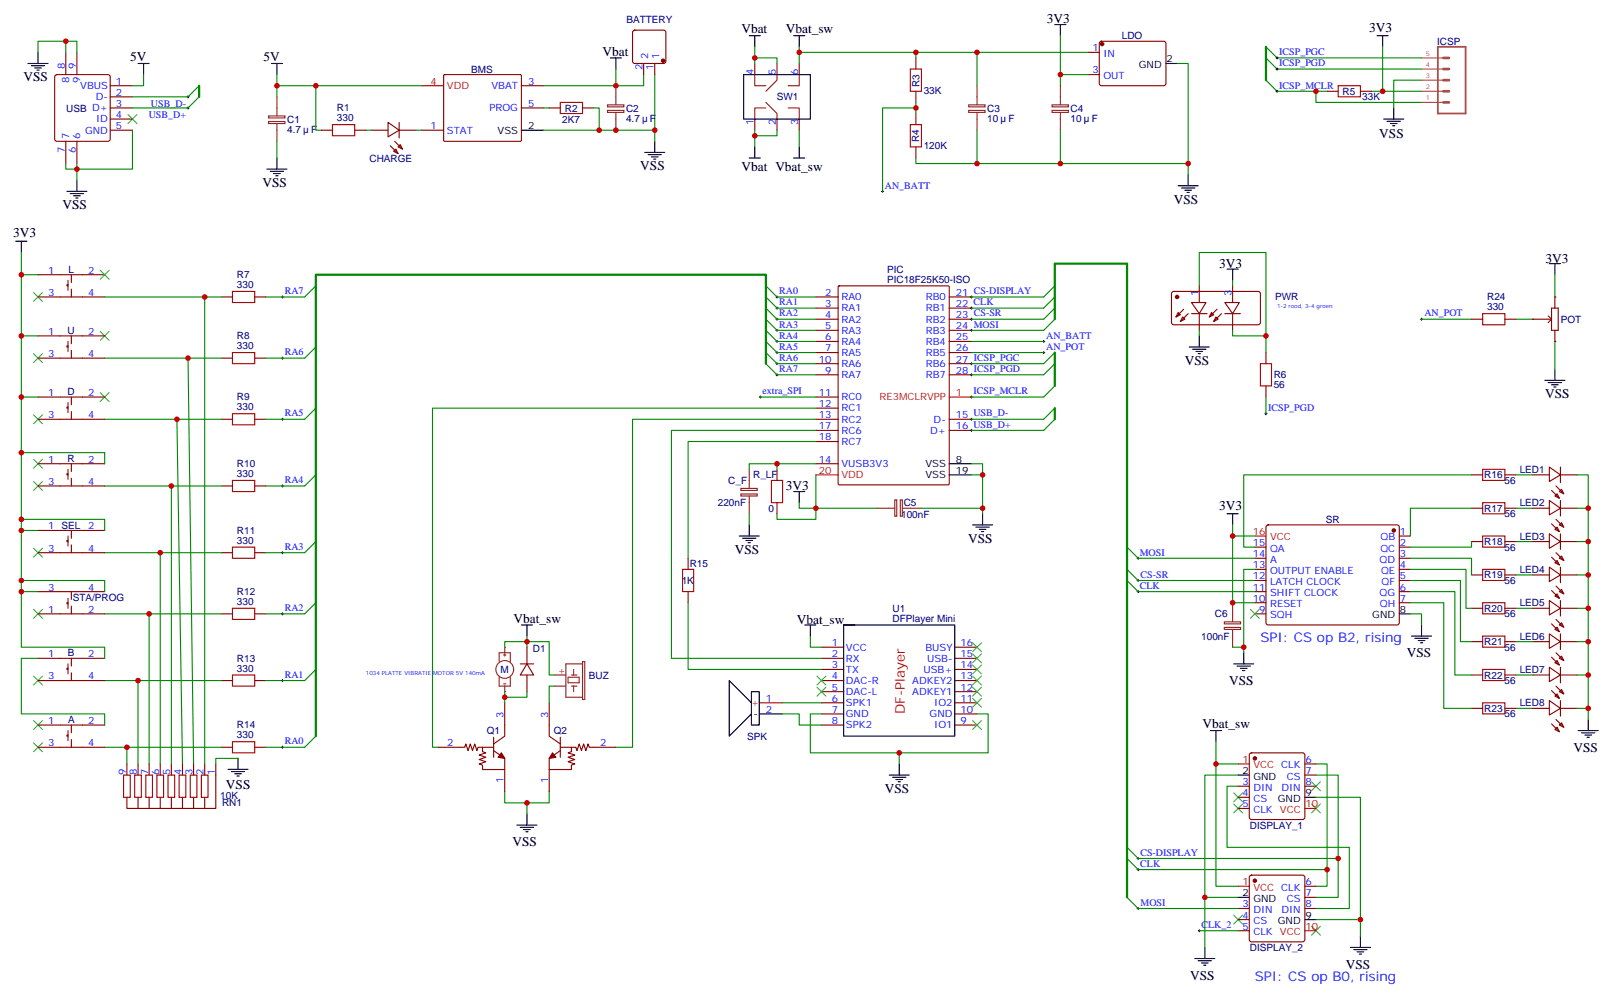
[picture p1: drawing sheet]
<svg xmlns="http://www.w3.org/2000/svg" width="511mm" height="316mm" viewBox="0 0 511 316" stroke-linecap="round" stroke-linejoin="round" font-family="sans-serif">
<path d="M290.8 18.4v3.5M239.6 20.1v3.6M239.6 37.8v3.5M246.7 20.1v3.6M246.7 37.8v3.5M253.7 20.1v3.6M253.7 37.8v3.5M290.8 29v3.5M290.8 36v3.5M290.8 46.6v3.5" fill="none" stroke="#870000" stroke-width=".35"/>
<path d="M239.6 23.7v3.5h3.5M243.1 32.5l3.6 3.5v1.8M243.1 34.3h-3.5v3.5M246.7 23.7v1.7l-3.6 3.6M250.2 34.3h3.5v3.5M253.7 23.7v3.5h-3.5" fill="none" stroke="#930" stroke-width=".35"/>
<g fill="none" stroke="#000" stroke-width=".35">
<path d="M334.9 7.8h3.5M336.6 7.8v3.5M437.2 11.3h3.5M438.9 11.3v3.6M236.1 23.7h21.1v14.1h-21.1zM439.3 37.8h6.3M440.3 38.5h4.3M441.4 39.2h2.1M442.1 39.9h.7M442.5 34.3v3.5M374 58.9h6.4M375.1 59.7h4.2"/>
<path d="M377.2 55.4v3.5M5 76.5h3.5M6.8 76.5v3.6M376.1 60.4h2.1M376.8 61.1h.7M252 156h3.5M253.7 156v3.5M384.2 231.8h3.6M386 231.8v3.5M72.4 244.1h6.3M73.4 244.8h4.3M74.5 245.5h2.1"/>
<path d="M75.2 246.2h.7M75.6 240.6v3.5M167.3 258.3v3.5M164.1 261.8h6.4M165.2 262.5h4.2M166.2 263.2h2.1M166.9 263.9h.7M379.3 304.1h6.4M380.4 304.8h4.2M381.4 305.5h2.1M382.1 306.2h.7M382.5 300.6v3.5"/>
</g>
<path d="M289 21.9h3.5v7.1h-3.5zM289 39.5h3.5v7.1h-3.5z" fill="none" stroke="#a10000" stroke-width=".35"/>
<g fill="none" stroke="#008700" stroke-width=".35">
<path d="M345.4 16.6h-35.2v10.6M290.8 32.5v3.5M310.2 41.3v10.6h-19.4v-1.8M336.6 41.3v10.6h-26.4M33.2 113.6h26.5l1.8 128.8M33.2 133h23l1.7 109.4M33.2 154.2h21.2v88.2M33.2 175.4h17.7v67M33.2 194.8h14.1v47.6M33.2 215.9h10.6v26.5M33.2 237.1h7.1v5.3M75.6 240.6h-7.1v1.8"/>
<path d="M160.2 251.2v3.5h14.1v-3.5M167.3 254.7v3.6"/>
</g>
<g fill="none" stroke="#8c2424" stroke-width=".35">
<path d="M284.1 158.6h.6v5.2h-.6zM285.8 158.6h.7v5.2h-.7zM278.4 161.3h5.7M286.5 161.3h6M158.5 209.9v-2.8h3.5v2.8M158.5 214.9v2.8h3.5v-2.8M159.9 207.8h.7M159.9 217h.7M160.2 205.4v1.7M160.2 207.5v.7M160.2 217.7v1.8"/>
<circle cx="160.2" cy="212.4" r="2.82"/>
</g>
<g fill="#8c2424">
<circle cx="160.2" cy="205.4" r=".18"/>
<circle cx="160.2" cy="219.5" r=".18"/>
</g>
<g fill="none" stroke="#000" stroke-width=".35">
<path d="M12.1 16.6v3.5M193.7 18.4h3.6M195.5 18.4v3.5M237.8 11.3h3.6M239.6 11.3v3.6M252 11.3h3.5M253.7 11.3v3.6M8.9 20.1h6.3M9.9 20.8h4.3M11 21.6h2.1M11.7 22.3h.7M43.8 20.1h3.5"/>
<path d="M45.6 20.1v3.6M86.1 20.1h3.6M87.9 20.1v3.6M370.1 20.1h3.6M24.4 57.2v3.5M84.7 53.7h6.4M85.8 54.4h4.2M86.9 55.1h2.1M87.6 55.8h.7M87.9 50.1v3.6M165.5 41.3h7.1M204.7 48.4h6.3"/>
<path d="M205.7 49.1h4.3M206.8 49.8h2.1M207.5 50.5h.7M207.9 44.8v3.6M237.8 50.1h3.6M239.6 46.6v3.5M252 50.1h3.5M253.7 46.6v3.5M21.2 60.7h6.4M22.3 61.4h4.2M23.4 62.1h2.1M24.1 62.8h.7"/>
<path d="M389.5 85.4h3.6M391.3 85.4v3.5M491.8 83.6h3.6M493.6 83.6v3.6M377.5 110.1h6.4M378.6 110.8h4.2M379.7 111.5h2.1M380.4 112.2h.7M380.7 106.6v3.5M493.6 117.2v3.5M490.4 120.7h6.4M491.5 121.4h4.2"/>
<path d="M492.5 122.1h2.2M493.3 122.8h.7M301.3 147.1h7.1M301.3 150.7h7.1M234.7 170.1h6.3M235.7 170.8h4.3M236.8 171.5h2.1M237.5 172.2h.7M237.8 166.5v3.6M308.8 166.5h6.3M309.8 167.3h4.2M310.9 168h2.1"/>
<path d="M311.6 168.7h.7M311.9 163v3.5M389.5 163h3.6M391.3 163v3.5M165.5 198.3h3.6M167.3 198.3v3.5M255.5 198.3h3.5M257.2 198.3v3.5M267.8 198.3h35.3v35.3h-35.3v-35.3h3.6M444.2 194.8h3.5M451.3 198.3v3.5M391.7 210.6h6.3"/>
<path d="M392.7 211.3h4.2M393.8 212.1h2.1M394.5 212.8h.7M394.8 207.1v3.5M448.1 201.8h6.3M449.2 202.5h4.2M450.2 203.2h2.1M450.9 203.9h.7M238.5 223l-7-7.1v17.7l7-7.1v-7h2.5v10.5h-2.5v-3.5M241.4 226.5h7M501 231.8h6.4M502.1 232.5h4.2"/>
<path d="M503.1 233.2h2.1M503.8 233.9h.7M504.2 228.3v3.5M282.3 245.9h6.3M283.4 246.6h4.2M284.4 247.3h2.1M285.1 248h.7M285.5 242.4v3.5M393.1 245.9h3.5M414.2 253h3.6M393.1 284.7h3.5M414.2 291.8h3.6"/>
<path d="M431.9 297.1v3.5M428.7 300.6h6.3M429.8 301.3h4.2M430.8 302h2.1M431.5 302.7h.7"/>
</g>
<g fill="none" stroke="#008700" stroke-width=".35">
<path d="M12.1 16.6v-3.5h12.3v3.5M20.9 13.1v3.5M239.6 14.9v3.5h7.1v1.7M239.6 18.4v1.7M253.7 14.9v1.7M290.8 16.6h-37.1v3.5M310.2 16.6h-19.4v1.8M336.6 11.3v15.9M401.9 18.4l3.5 3.5h45.9M401.9 14.9l3.5 3.5h45.9M438.9 14.9v14.1h12.4M45.6 23.7v3.5h-3.5"/>
<path d="M63.2 30.7l-3.5 3.6h-17.6M63.2 27.2l-3.5 3.5h-17.6M87.9 23.7v3.5M100.3 27.2v14.1h1.7M133.8 27.2h-45.9v3.5M172.6 34.3h1.7M188.5 34.3h1.7v7h-17.6M195.5 21.9v5.3M204.3 23.7v3.5h-31.7M207.9 23.7v21.1M290.8 34.3h-10.6v26.4M336.6 23.7h8.8"/>
<path d="M373.7 20.1h3.5v31.8M401.9 25.4l3.5 3.6M421.3 29h-3.5v3.5h33.5M435.4 29h3.5M451.3 25.4h-8.8v8.9M24.4 51.9v5.3M42.1 41.3v12.4h-21.2v-1.8M87.9 44.8v5.3M116.1 41.3h1.8M132 41.3h1.8M190.2 41.3h17.7M239.6 41.3v5.3"/>
<path d="M246.7 41.3v1.8h-7.1M253.7 41.3v5.3M336.6 51.9h40.6v3.5M6.8 87.2v19.4h5.3M6.8 80.1v7.1h5.3M33.2 94.2h31.8v148.2M65 94.2h5.3M100.3 90.7l-3.6 3.5h-12.3M243.1 90.7l3.6 3.5h12.3M243.1 94.2l3.6 3.6h12.3M243.1 97.8l3.6 3.5h12.3M334.9 90.7l-3.6 3.5h-22.9"/>
<path d="M334.9 94.2l-3.6 3.6h-22.9M334.9 97.8l-3.6 3.5h-22.9M380.7 90.7v-10.6h21.2v26.5h-10.6v-1.8M391.3 88.9v1.8M493.6 87.2v7M6.8 106.6v19.4h5.3M59.7 113.6h10.6M100.3 110.1l-3.6 3.5h-12.3M243.1 101.3l3.6 3.5h12.3M243.1 104.8l3.6 3.5h12.3M243.1 108.3l3.6 3.6h12.3M243.1 111.9l3.6 3.5h12.3"/>
<path d="M243.1 115.4l3.6 3.5h12.3M308.4 108.3h22.9M308.4 111.9h22.9M334.9 101.3l-3.6 3.5h-22.9M334.9 111.9l-3.6 3.5h-22.9M334.9 115.4l-3.6 3.5h-22.9M380.7 104.8v1.8M401.9 106.6v5.3M451.3 101.3h15.8M481.3 101.3h5.3M493.6 108.3v8.9M6.8 126v17.6h26.4v3.5"/>
<path d="M56.2 133h14.1M100.3 129.5l-3.6 3.5h-12.3M241.4 126h17.6M259 136.6h-45.9v72.3h47.7M259 129.5h-121.7v107.6h1.8M259 133h-58.2v104.1h-5.3M334.9 129.5l-3.6 3.5h-22.9M334.9 122.4l-3.6 3.6h-22.9M334.9 133l-3.6 3.6h-22.9M401.9 126v5.3M6.8 143.6v24.7h5.3M54.4 154.2h15.9"/>
<path d="M100.3 150.7l-3.6 3.5h-12.3M246.7 147.1h-8.9v1.8M253.7 159.5v1.8h5.3v3.5h-12.3v-1.8M259 150.7v10.6h19.4M259 140.1h-40.6v37M259 147.1h-12.3v1.8M308.4 150.7h3.5v12.3M308.4 147.1h3.5v3.6M467.1 150.7h-72.3v22.9h3.6M481.3 150.7h5.3M500.7 150.7h3.5v77.6M6.8 168.3v19.4h5.3"/>
<path d="M6.8 164.8h26.4v3.5M50.9 175.4h19.4M100.3 171.8l-3.6 3.6h-12.3M237.8 163v3.5M292.5 161.3h19.4M357.8 173.6l3.5 3.5h37.1M391.3 166.5v3.6h7.1M391.3 170.1v21.1h7.1M447.7 177.1h19.4v5.3M467.1 161.3h-19.4v8.8M467.1 171.8v1.8h-19.4M481.3 161.3h5.3"/>
<path d="M481.3 171.8h5.3M500.7 161.3h3.5M500.7 171.8h3.5M6.8 187.7v17.7h26.4v3.5M6.8 184.2h26.4v3.5M47.3 194.8h23M100.3 191.2l-3.6 3.6h-12.3M218.4 191.2v21.2h42.4M357.8 180.7l3.5 3.5h37.1M357.8 184.2l3.5 3.5h37.1M398.4 180.7h-3.6v26.4M447.7 194.8h3.6v3.5"/>
<path d="M447.7 180.7h17.7v12.3h1.7M447.7 184.2h15.9v19.4h3.5M447.7 187.7h14.2v26.5h5.2M447.7 191.2h10.6v33.6h8.8M481.3 182.4h5.3M481.3 193h5.3M500.7 182.4h3.5M500.7 193h3.5M12.1 208.9h-5.3v17.6h26.4v3.5M43.8 215.9h26.5M100.3 212.4l-3.6 3.5h-12.3M160.2 219.5v3.5"/>
<path d="M167.3 201.8v1.8h-7.1v1.8M167.3 205.4v-1.8h7v10.6h1.8M167.3 219.5v1.7h-7.1M176.1 217.7h-1.8v5.3M257.2 201.8v3.6h3.6M391.3 205.4h3.5M481.3 214.2h5.3M481.3 203.6h5.3M500.7 214.2h3.5M500.7 203.6h3.5M40.3 237.1h30M100.3 233.6l-3.6 3.5h-12.3"/>
<path d="M248.4 226.5h5.3v3.5h7.1M248.4 223h12.4M260.8 226.5h-3.6v12.4h56.5v-12.4h-3.5M285.5 238.9v3.5M386 235.3v45.9h7.1M481.3 224.8h5.3M500.7 224.8h3.5M386 242.4h7.1M393.1 245.9h-10.6v54.7M393.1 249.4h-3.6v19.5h38.8v19.4h-10.5M417.8 253h14.1v38.8M417.8 245.9h7v26.5"/>
<path d="M417.8 242.4h3.5v33.5M357.8 268.9l3.5 3.5h63.5v12.3h-7M357.8 272.4l3.5 3.5h60v5.3h-3.5M357.8 284.7l3.5 3.6h31.8M380.7 295.3h12.4M382.5 284.7h10.6M417.8 291.8h14.1v5.3"/>
</g>
<g fill="none" stroke="#8c2424" stroke-width=".35">
<path d="M85.3 36.8h5.2v.6h-5.2zM85.3 38.6h5.2v.6h-5.2zM87.9 30.7v6M87.9 39.2v5.6M192.9 33.3h5.1v.6h-5.1zM192.9 35h5.1v.7h-5.1zM195.5 27.2v6M195.5 35.7v5.6M307.5 33.3h5.2v.6h-5.2zM307.5 35h5.2v.7h-5.2zM310.2 27.2v6M310.2 35.7v5.6"/>
<path d="M334 33.3h5.2v.6h-5.2zM334 35h5.2v.7h-5.2zM336.6 27.2v6M336.6 35.7v5.6M235.2 155h5.2v.6h-5.2zM235.2 156.7h5.2v.7h-5.2zM237.8 148.9v6M237.8 157.4v5.6M388.7 197.3h5.1v.6h-5.1zM388.7 199.1h5.1v.6h-5.1zM391.3 191.2v6M391.3 199.7v5.7"/>
<path d="M176.1 214.2h3.5M176.1 217.7h3.5M180.3 214.9h3.6v1.7h-3.6zM181.4 214.2h1.8M181.4 217.7h1.8M182.1 212.4v1.8M182.1 217.7v1.8M184.9 210.6h-5.3v10.6h5.3M184.9 209.9h.7v12h-.7z"/>
</g>
<g fill="none" stroke="#870000" stroke-width=".35">
<path d="M20.9 16.6v7.1M24.4 16.6v7.1M201 9.8l.5-.2h9.2l.5 .2 .2 .5v9.1l-.2 .5-.5 .2h-9.2l-.5-.2-.2-.5v-9.1zM345.4 16.6h3.6M349.2 13.3l.5-.2h20l.4 .7v13l-.7 .4-20-.1-.4-.6v-12.7zM17.6 23.9l.5-.2h16.2l.5 .2 .2 .5v19.7l-.2 .5-.5 .2h-16.2l-.5-.2-.2-.5v-19.7zM35 27.2h7.1M35 34.3h7.1M35 37.8h7.1M35 30.7h7.1M123.2 38.8l3.5 2.5-3.5 2.1zM126.7 38.8v5"/>
<path d="M140.9 23.8l.3-.1h24.1l.2 .3v20.7l-.3 .1h-24.2l-.2-.3zM165.5 27.2h7.1M165.5 34.3h7.1M174.3 34.3h3.6M184.9 34.3h3.6M204.3 20.1v3.6M207.9 20.1v3.6M345.4 23.7h3.6M421.3 29h3.5M431.9 29h3.5M20.9 44.8v7.1M24.4 44.8v7.1"/>
<path d="M35 41.3h7.1M102 41.3h3.6M112.6 41.3h3.5M117.9 41.3h5.3M123.9 46.2l2.5 2.5M125 48l.7-.7 .7 1.4zM125.3 44.8l2.5 2.5M126.7 41.3h5.3M127.1 45.9l.7 1.4-1.4-.7zM133.8 41.3h7M12.1 94.2h21.1M12.1 87.2h21.1"/>
<path d="M21.6 90.3h-.4v.4h.4M21.6 88.9v3.2M22.6 87.2v2.4M22.6 91.8v2.4M70.3 94.2h3.5M80.9 94.2h3.5M259 94.2h7.1M259 97.8h7.1M266.1 90.9l.3-.2h34.6l.3 .2v62.6l-.1 .3h-34.8l-.3-.1zM301.3 94.2h7.1M301.3 97.8h7.1M372.1 92.7l.5-.2h27.1l.4 .7v9.4l-.7 .4h-27.1l-.4-.7v-9.1z"/>
<path d="M374 99.2l.7 .7-1.4 .7zM375.8 98.1l-2.5 2.5M377.2 99.5l-2.5 2.5M378.2 96h4.6l-2.1 3.5zM378.2 99.5h5M380.7 90.7v5.3M380.7 99.5v5.3M384.6 99.2l.7 .7-1.4 .7zM386.4 98.1l-2.5 2.5M387.8 99.5l-2.5 2.5M388.8 96h4.6l-2.1 3.5zM388.8 99.5h5"/>
<path d="M391.3 90.7v5.3M391.3 99.5v5.3M492.5 97.8h2.2v7h-2.2zM493.6 94.2v3.6M12.1 113.6h21.1M12.1 106.6h21.1M21.6 109.7h-.4v.4h.4M21.6 108.3v3.2M22.6 106.6v2.4M22.6 111.2v2.4M70.3 113.6h3.5M80.9 113.6h3.5"/>
<path d="M259 101.3h7.1M259 104.8h7.1M259 108.3h7.1M259 111.9h7.1M259 118.9h7.1M259 115.4h7.1M301.3 101.3h7.1M301.3 104.8h7.1M301.3 108.3h7.1M301.3 111.9h7.1M301.3 118.9h7.1M301.3 115.4h7.1"/>
<path d="M375.4 100.6l.7 .7-1.4 .7zM386 100.6l.7 .7-1.4 .7zM401.9 111.9v3.5M467.1 101.3h3.6M477.7 101.3h3.6M486.6 101.3h5.6M491.5 100.2l1 1.1-1 1M493.6 104.8v3.5M12.1 126h21.1M12.1 133h21.1M21.6 129.2h-.4v.3h.4M21.6 127.7v3.2"/>
<path d="M22.6 126v2.4M22.6 130.6v2.4M70.3 133h3.5M80.9 133h3.5M259 126h7.1M259 129.5h7.1M259 133h7.1M259 136.6h7.1M301.3 133h7.1M301.3 136.6h7.1M401.9 122.4v3.6M12.1 147.1h21.1"/>
<path d="M12.1 154.2h21.1M21.6 150.3h-.4v.4h.4M21.6 148.9v3.2M22.6 147.1v2.5M22.6 151.7v2.5M70.3 154.2h3.5M80.9 154.2h3.5M246.7 148.9v3.5M246.7 159.5v3.5M259 147.1h7.1M259 140.1h7.1M467.1 150.7h3.6"/>
<path d="M477.7 150.7h3.6M486.6 150.7h5.2M491.8 148.2l3.6 2.5-3.6 2.1zM491.8 158.8l3.6 2.5-3.6 2.1zM492.5 155.6l2.5 2.5M493.6 157.4l.7-.7 .7 1.4zM494 154.2l2.4 2.5M495 156l.7-.7 .7 1.4zM495.4 150.7h5.3M495.4 148.2v4.9M495.4 158.8v4.9M12.1 175.4h21.1"/>
<path d="M12.1 168.3h21.1M21.6 171.5h-.4v.3h.4M21.6 170.1v3.1M22.6 168.3v2.5M22.6 172.9v2.5M70.3 175.4h3.5M80.9 175.4h3.5M218.4 177.1v3.6M398.4 173.6h3.5M398.4 177.1h3.5M402.1 166.8l.5-.3h40.9l.5 .3 .2 .5v30.6l-.7 .4-41.2-.1-.4-.6v-30.3zM444.2 170.1h3.5"/>
<path d="M444.2 173.6h3.5M444.2 177.1h3.5M467.1 161.3h3.6M467.1 171.8h3.6M477.7 161.3h3.6M477.7 171.8h3.6M486.6 161.3h5.2M486.6 171.8h5.2M491.8 180l3.6 2.4-3.6 2.1zM491.8 169.4l3.6 2.4-3.6 2.2zM492.5 166.2l2.5 2.5M492.5 176.8l2.5 2.4"/>
<path d="M493.6 168l.7-.7 .7 1.4zM493.6 178.5l.7-.7 .7 1.4zM494 164.8l2.4 2.5M494 175.4l2.4 2.4M495 166.5l.7-.7 .7 1.5zM495 177.1l.7-.7 .7 1.4zM495.4 169.4v4.9M495.4 180v4.9M495.4 161.3h5.3M495.4 171.8h5.3M12.1 187.7h21.1M12.1 194.8h21.1"/>
<path d="M21.6 191.2h-.4v.4h.4M21.6 189.8v3.2M22.6 187.7v2.5M22.6 192.3v2.5M70.3 194.8h3.5M80.9 194.8h3.5M218.4 187.7v3.5M398.4 187.7h3.5M398.4 194.8h3.5M398.4 180.7h3.5M398.4 184.2h3.5M398.4 191.2h3.5"/>
<path d="M444.2 187.7h3.5M444.2 180.7h3.5M444.2 184.2h3.5M444.2 191.2h3.5M467.1 182.4h3.6M467.1 193h3.6M477.7 182.4h3.6M477.7 193h3.6M486.6 182.4h5.2M486.6 193h5.2M491.8 190.5l3.6 2.5-3.6 2.1zM492.5 187.4l2.5 2.4"/>
<path d="M492.5 197.9l2.5 2.5M493.6 189.1l.7-.7 .7 1.4zM493.6 199.7l.7-.7 .7 1.4zM494 185.9l2.4 2.5M494 196.5l2.4 2.5M495 187.7l.7-.7 .7 1.4zM495 198.3l.7-.7 .7 1.4zM495.4 190.5v5M495.4 182.4h5.3M495.4 193h5.3M12.1 215.9h21.1M12.1 208.9h21.1"/>
<path d="M21.6 212.1h-.4v.3h.4M21.6 210.6v3.2M22.6 208.9v2.4M22.6 213.5v2.4M70.3 215.9h3.5M80.9 215.9h3.5M165.2 210.6h4.2M167.3 210.6l2.1 3.6h-4.2zM167.3 205.4v5.2M167.3 214.2v5.3M260.8 215.9h7M260.8 208.9h7"/>
<path d="M260.8 205.4h7M260.8 212.4h7M260.8 219.5h7M303.1 215.9h7.1M303.1 208.9h7.1M303.1 205.4h7.1M303.1 212.4h7.1M303.1 219.5h7.1M467.1 214.2h3.6M467.1 203.6h3.6M477.7 214.2h3.6M477.7 203.6h3.6"/>
<path d="M486.6 214.2h5.2M486.6 203.6h5.2M491.8 211.7l3.6 2.5-3.6 2.1zM491.8 201.1l3.6 2.5-3.6 2.1zM492.5 219.1l2.5 2.5M492.5 208.5l2.5 2.5M493.6 210.3l.7-.7 .7 1.4zM494 217.7l2.4 2.5M494 207.1l2.4 2.5M495 219.5l.7-.7 .7 1.4zM495 208.9l.7-.7 .7 1.4zM495.4 201.1v5"/>
<path d="M495.4 211.7v4.9M495.4 214.2h5.3M495.4 203.6h5.3M12.1 237.1h21.1M12.1 230h21.1M21.6 233.2h-.4v.4h.4M21.6 231.8v3.2M22.6 230v2.5M22.6 234.6v2.5M70.3 237.1h3.5M80.9 237.1h3.5M139.1 237.1h8.4l.4-1.1 .7 2.2 .7-2.2 .7 2.2 .7-2.2 .7 2.2 .4-1.1h4.9"/>
<path d="M153.2 237.1v1.4l1 .4-2.1 .7 2.1 .7-2.1 .7 2.1 .7-2.1 .7 1.1 .3v1.5h7v-3.6l-3.5-2.4M156.7 233.9v6.4M160.2 223v10.6l-3.5 2.4M174.3 223v10.6l3.6 2.4M177.9 237.1h4.9l.4 1.1 .7-2.2 .7 2.2 .7-2.2 .7 2.2 .7-2.2 .3 1.1h8.5M177.9 233.9v6.4M181.4 237.1v1.4l-1.1 .4 2.2 .7-2.2 .7 2.2 .7-2.2 .7 2.2 .7-1.1 .3v1.5h-7.1v-3.6l3.6-2.4M260.8 230h7M260.8 223h7M260.8 226.5h7M303.1 230h7.1M303.1 223h7.1"/>
<path d="M303.1 226.5h7.1M396.8 239.1l.5-.2h16.2l.5 .2 .2 .5v19.7l-.2 .5-.5 .2h-16.2l-.5-.2-.2-.5v-19.7zM467.1 224.8h3.6M477.7 224.8h3.6M486.6 224.8h5.2M491.8 222.3l3.6 2.5-3.6 2.1zM492.5 229.7l2.5 2.5M493.6 220.9l.7-.7 .7 1.4zM493.6 231.5l.7-.7 .7 1.4zM494 228.3l2.4 2.5M495 230l.7-.7 .7 1.5zM495.4 222.3v4.9"/>
<path d="M495.4 224.8h5.3M40.3 242.4v3.5M43.8 242.4v3.5M43.8 253v3.5M47.3 242.4v3.5M47.3 253v3.5M50.9 242.4v3.5M50.9 253v3.5M54.4 242.4v3.5M54.4 253v3.5M57.9 242.4v3.5M57.9 253v3.5"/>
<path d="M61.5 242.4v3.5M61.5 253v3.5M65 242.4v3.5M65 253v3.5M68.5 242.4v14.1h-28.2v-3.5M160.2 244.2v7M174.3 244.2v7M393.1 249.4h3.5M393.1 253h3.5M393.1 256.5h3.5M414.2 249.4h3.6M414.2 245.9h3.6"/>
<path d="M414.2 242.4h3.6M396.8 277.9l.5-.2h16.2l.5 .2 .2 .5v19.7l-.2 .5-.5 .2h-16.2l-.5-.2-.2-.5v-19.7zM393.1 288.3h3.5M393.1 291.8h3.5M393.1 295.3h3.5M414.2 288.3h3.6M414.2 284.7h3.6M414.2 281.2h3.6"/>
</g>
<path d="M133.8 27.2h7M301.3 126h7.1M259 150.7h7.1M398.4 170.1h3.5M241.4 223h7M393.1 242.4h3.5M414.2 256.5h3.6M393.1 281.2h3.5M414.2 295.3h3.6" fill="none" stroke="#f00" stroke-width=".35"/>
<g fill="none" stroke="#3c3" stroke-width=".35">
<path d="M40.6 36.4l2.9 2.8M43.5 36.4l-2.9 2.8M10.7 92.8l2.8 2.8M13.5 92.8l-2.8 2.8M31.8 85.8l2.8 2.8M34.6 85.8l-2.8 2.8M10.7 112.2l2.8 2.8M13.5 112.2l-2.8 2.8M31.8 105.2l2.8 2.8M34.6 105.2l-2.8 2.8M10.7 131.6l2.8 2.8M13.5 131.6l-2.8 2.8"/>
<path d="M31.8 124.6l2.8 2.8M34.6 124.6l-2.8 2.8M10.7 145.7l2.8 2.9M10.7 152.8l2.8 2.8M13.5 145.7l-2.8 2.9M13.5 152.8l-2.8 2.8M10.7 174l2.8 2.8M13.5 174l-2.8 2.8M10.7 193.4l2.8 2.8M13.5 193.4l-2.8 2.8M396.9 193.4l2.9 2.8M399.8 193.4l-2.9 2.8"/>
<path d="M10.7 214.5l2.8 2.8M13.5 214.5l-2.8 2.8M259.4 214.5l2.8 2.8M259.4 218.1l2.8 2.8M262.2 214.5l-2.8 2.8M262.2 218.1l-2.8 2.8M308.8 203.9l2.8 2.9M308.8 214.5l2.8 2.8M308.8 218.1l2.8 2.8M308.8 207.5l2.8 2.8M308.8 211l2.8 2.8M311.6 203.9l-2.8 2.9"/>
<path d="M311.6 214.5l-2.8 2.8M311.6 218.1l-2.8 2.8M311.6 207.5l-2.8 2.8M311.6 211l-2.8 2.8M10.7 235.7l2.8 2.8M10.7 228.6l2.8 2.9M13.5 235.7l-2.8 2.8M13.5 228.6l-2.8 2.9M308.8 221.6l2.8 2.8M308.8 228.6l2.8 2.9M311.6 221.6l-2.8 2.8M311.6 228.6l-2.8 2.9"/>
<path d="M391.7 251.6l2.8 2.8M391.7 255.1l2.8 2.8M394.5 251.6l-2.8 2.8M394.5 255.1l-2.8 2.8M416.3 255.1l2.9 2.8M416.3 248l2.9 2.9M419.2 255.1l-2.9 2.8M419.2 248l-2.9 2.9M391.7 290.4l2.8 2.8M394.5 290.4l-2.8 2.8M416.3 293.9l2.9 2.8M419.2 293.9l-2.9 2.8"/>
</g>
<g fill="none" stroke="#a10000" stroke-width=".35">
<path d="M105.6 39.5h7v3.6h-7zM177.9 32.5h7v3.5h-7zM424.8 27.2h7.1v3.5h-7.1zM73.8 92.5h7.1v3.5h-7.1zM470.7 99.5h7v3.5h-7zM73.8 111.9h7.1v3.5h-7.1zM400.1 115.4h3.5v7h-3.5zM73.8 131.3h7.1v3.5h-7.1zM73.8 152.4h7.1v3.6h-7.1zM244.9 152.4h3.5v7.1h-3.5zM470.7 148.9h7v3.5h-7zM470.7 159.5h7v3.5h-7z"/>
<path d="M73.8 173.6h7.1v3.5h-7.1zM470.7 170.1h7v3.5h-7zM73.8 193h7.1v3.5h-7.1zM216.7 180.7h3.5v7h-3.5zM470.7 180.7h7v3.5h-7zM470.7 191.2h7v3.6h-7zM73.8 214.2h7.1v3.5h-7.1zM470.7 212.4h7v3.5h-7zM470.7 201.8h7v3.6h-7zM73.8 235.3h7.1v3.6h-7.1zM470.7 223h7v3.5h-7zM39.2 245.9h2.1v7.1h-2.1z"/>
<path d="M42.8 245.9h2.1v7.1h-2.1zM46.3 245.9h2.1v7.1h-2.1zM49.8 245.9h2.1v7.1h-2.1zM53.3 245.9h2.2v7.1h-2.2zM56.9 245.9h2.1v7.1h-2.1zM60.4 245.9h2.1v7.1h-2.1zM63.9 245.9h2.1v7.1h-2.1z"/>
</g>
<g fill="#870000" stroke="#870000" stroke-width=".35">
<path d="M159.2 238.9l1 1.7-2.1-.3z"/>
<path d="M175.4 238.9l1.1 1.4-2.2 .3z"/>
<circle cx="373.7" cy="94.2" r=".53"/>
<circle cx="349.8" cy="14" r=".53"/>
<circle cx="442.5" cy="168.3" r=".53"/>
<circle cx="398.4" cy="240.6" r=".53"/>
<circle cx="398.4" cy="279.4" r=".53"/>
<circle cx="210.5" cy="19.3" r=".53"/>
</g>
<path d="M456.5 14.9h8.8v21.1h-8.8z" fill="none" stroke="#a64a4a" stroke-width=".56"/>
<path d="M458.2 18.4h1.8M458.2 25.4h1.8M458.2 29h1.8M458.2 32.5h1.8M458.2 21.9h1.8" fill="none" stroke="#a64a4a" stroke-width=".85"/>
<path d="M451.3 18.4h6.9M451.3 32.5h6.9M451.3 29h6.9M451.3 25.4h6.9M451.3 21.9h6.9" fill="none" stroke="#a64a4a" stroke-width=".35"/>
<g fill="none" stroke="#000" stroke-width=".32">
<path d="M405.1 18.4h.7M405.4 18v.7M59.3 30.7h.7M59.3 34.3h.7M59.7 30.4v.7M59.7 33.9v.7M405.1 21.9h.7M405.1 29h.7M405.4 21.6v.7M405.4 28.6v.7M279.8 60.7h.7M280.2 60.4v.7"/>
<path d="M89.3 94.2h.7M89.7 93.9v.7M246.3 94.2h.7M246.3 97.8h.7M246.7 93.9v.7M246.7 97.4v.7M308 94.2h.8M308 97.8h.8M308.4 93.9v.7M308.4 97.4v.7M89.3 113.6h.7M89.7 113.3v.7"/>
<path d="M246.3 118.9h.7M246.3 115.4h.7M246.3 101.3h.7M246.3 104.8h.7M246.3 108.3h.7M246.3 111.9h.7M246.7 100.9v.7M246.7 104.5v.7M246.7 108v.7M246.7 111.5v.7M246.7 115v.7M246.7 118.6v.7"/>
<path d="M308 118.9h.8M308 115.4h.8M308 101.3h.8M308 104.8h.8M308.4 100.9v.7M308.4 104.5v.7M308.4 115v.7M308.4 118.6v.7M331 108.3h.7M331 111.9h.7M331.3 108v.7M331.3 111.5v.7"/>
<path d="M450.9 101.3h.7M451.3 100.9v.7M89.3 133h.7M89.7 132.7v.7M241 126h.7M241.4 125.6v.7M308 133h.8M308 136.6h.8M308 126h.8M308.4 125.6v.7M308.4 132.7v.7M308.4 136.2v.7"/>
<path d="M401.5 131.3h.7M401.9 130.9v.7M89.3 154.2h.7M89.7 153.8v.8M89.3 175.4h.7M89.7 175v.7M361 177.1h.7M361.3 176.8v.7M89.3 194.8h.7M89.7 194.4v.7M361 187.7h.7M361 184.2h.7"/>
<path d="M361.3 183.8v.7M361.3 187.4v.7M89.3 215.9h.7M89.7 215.6v.7M89.3 237.1h.7M89.7 236.7v.8M361 272.4h.7M361 275.9h.7M361.3 272v.7M361.3 275.6v.7M361 288.3h.7M361.3 287.9v.7"/>
<path d="M380.4 295.3h.7M380.7 295v.7"/>
</g>
<path d="M401.9 14.9v10.5M63.2 27.2v3.5M243.1 115.4v-28.2h-142.8v146.4M334.9 101.3v-17.7h22.9v201.1M334.9 111.9v10.5M334.9 129.5v3.5" fill="none" stroke="#008700" stroke-width=".71"/>
<g fill="#870000">
<circle cx="493.6" cy="108.3" r=".18"/>
<circle cx="493.6" cy="94.2" r=".18"/>
<circle cx="486.6" cy="101.3" r=".18"/>
</g>
<path d="M405.4 29h12.4" fill="none" stroke="#008700" stroke-width=".35"/>
<g fill="#c00">
<circle cx="167.3" cy="203.6" r=".88"/>
<circle cx="311.9" cy="150.7" r=".88"/>
<circle cx="311.9" cy="161.3" r=".88"/>
<circle cx="259" cy="161.3" r=".88"/>
<circle cx="438.9" cy="29" r=".88"/>
<circle cx="190.2" cy="41.3" r=".88"/>
<circle cx="207.9" cy="41.3" r=".88"/>
<circle cx="195.5" cy="41.3" r=".88"/>
<circle cx="195.5" cy="27.2" r=".88"/>
<circle cx="239.6" cy="18.4" r=".88"/>
<circle cx="310.2" cy="51.9" r=".88"/>
<circle cx="336.6" cy="51.9" r=".88"/>
<circle cx="310.2" cy="16.6" r=".88"/>
<circle cx="290.8" cy="16.6" r=".88"/>
<circle cx="377.2" cy="51.9" r=".88"/>
<circle cx="336.6" cy="23.7" r=".88"/>
<circle cx="253.7" cy="16.6" r=".88"/>
<circle cx="6.8" cy="106.6" r=".88"/>
<circle cx="6.8" cy="168.3" r=".88"/>
<circle cx="6.8" cy="187.7" r=".88"/>
<circle cx="59.7" cy="113.6" r=".88"/>
<circle cx="56.2" cy="133" r=".88"/>
<circle cx="54.4" cy="154.2" r=".88"/>
<circle cx="50.9" cy="175.4" r=".88"/>
<circle cx="47.3" cy="194.8" r=".88"/>
<circle cx="43.8" cy="215.9" r=".88"/>
<circle cx="40.3" cy="237.1" r=".88"/>
<circle cx="285.5" cy="238.9" r=".88"/>
<circle cx="65" cy="94.2" r=".88"/>
<circle cx="6.8" cy="87.2" r=".88"/>
<circle cx="401.9" cy="106.6" r=".88"/>
<circle cx="391.3" cy="170.1" r=".88"/>
<circle cx="504.2" cy="161.3" r=".88"/>
<circle cx="504.2" cy="171.8" r=".88"/>
<circle cx="504.2" cy="182.4" r=".88"/>
<circle cx="504.2" cy="193" r=".88"/>
<circle cx="504.2" cy="203.6" r=".88"/>
<circle cx="504.2" cy="214.2" r=".88"/>
<circle cx="504.2" cy="224.8" r=".88"/>
<circle cx="160.2" cy="221.2" r=".88"/>
<circle cx="382.5" cy="284.7" r=".88"/>
<circle cx="246.7" cy="147.1" r=".88"/>
<circle cx="24.4" cy="53.7" r=".88"/>
<circle cx="6.8" cy="126" r=".88"/>
<circle cx="6.8" cy="143.6" r=".88"/>
<circle cx="386" cy="242.4" r=".88"/>
<circle cx="6.8" cy="184.2" r=".88"/>
<circle cx="6.8" cy="164.8" r=".88"/>
<circle cx="431.9" cy="291.8" r=".88"/>
<circle cx="20.9" cy="13.1" r=".88"/>
<circle cx="100.3" cy="27.2" r=".88"/>
<circle cx="87.9" cy="27.2" r=".88"/>
<circle cx="167.3" cy="254.7" r=".88"/>
<circle cx="290.8" cy="34.3" r=".88"/>
<circle cx="424.8" cy="272.4" r=".88"/>
<circle cx="421.3" cy="275.9" r=".88"/>
<circle cx="391.3" cy="191.2" r=".88"/>
<circle cx="394.8" cy="205.4" r=".88"/>
<circle cx="239.6" cy="43.1" r=".88"/>
<circle cx="417.8" cy="29" r=".88"/>
</g>
<g font-size="4.2">
<text x="235.4" y="10.6">Vbat</text>
<text x="249.5" y="10.6">Vbat_sw</text>
<text x="332.4" y="7.4">3V3</text>
<text x="434.7" y="10.3">3V3</text>
<text x="191.3" y="17.7">Vbat</text>
<text x="41.3" y="19.4">5V</text>
<text x="83.7" y="19.4">5V</text>
<text x="7.5" y="25.8">VSS</text>
<text x="437.9" y="43.8">VSS</text>
<text x="83.3" y="59.3">VSS</text>
<text x="203.3" y="54">VSS</text>
<text x="235.4" y="54.1">Vbat Vbat_sw</text>
<text x="372.6" y="64.6">VSS</text>
<text x="19.8" y="66.4">VSS</text>
<text x="4.2" y="75.3">3V3</text>
<text x="490.6" y="83.3">3V3</text>
<text x="387" y="85.1">3V3</text>
<text x="376.1" y="115.7">VSS</text>
<text x="490.5" y="126.3">VSS</text>
<text x="249.5" y="155.6">3V3</text>
<text x="387" y="162">3V3</text>
<text x="307.3" y="172.2">VSS</text>
<text x="233.3" y="175.7">VSS</text>
<text x="163.1" y="197.6">Vbat_sw</text>
<text x="253" y="197.9">Vbat_sw</text>
<text x="446.6" y="208.5">VSS</text>
<text x="390.2" y="217.3">VSS</text>
<text x="381.8" y="231.1">Vbat_sw</text>
<text x="499.5" y="238.5">VSS</text>
<text x="71.7" y="250.2">VSS</text>
<text x="280.9" y="251.6">VSS</text>
<text x="162.7" y="268.5">VSS</text>
<text x="377.8" y="310.8">VSS</text>
<text x="427.2" y="307.3">VSS</text>
</g>
<g font-size="4.2" fill="#00f">
<text x="400.1" y="203.6">SPI: CS op B2, rising</text>
<text x="398.4" y="311.2">SPI: CS op B0, rising</text>
</g>
<text font-size="4.2" fill="#c00" x="287.2" y="226.5" transform="rotate(-90 287.2 226.5)">DF-Player</text>
<g font-size="3.2" fill="#000080">
<text x="198.9" y="7.2">BATTERY</text>
<text x="356.1" y="12.5">LDO</text>
<text x="456.2" y="14.3">ICSP</text>
<text x="149.6" y="23.1">BMS</text>
<text x="291.9" y="27.5" transform="rotate(-90 291.9 27.5)">R3</text>
<text x="293.2" y="29.8">33K</text>
<text x="21" y="35.4">USB D+</text>
<text x="107" y="35.3">R1</text>
<text x="179.3" y="35.4">R2</text>
<text x="198.8" y="35.4">C2</text>
<text x="246.6" y="31.9">SW1</text>
<text x="313.4" y="35.4">C3</text>
<text x="339.9" y="35.4">C4</text>
<text x="426.2" y="30.1">R5</text>
<text x="432.5" y="31.9">33K</text>
<text x="91.2" y="38.9">C1</text>
<text x="107" y="38.5">330</text>
<text x="178.5" y="38.9">2K7</text>
<text x="198.8" y="38.6">4.7</text>
<text x="206.3" y="38.6">F</text>
<text x="313.4" y="38.6">10</text>
<text x="320.1" y="38.6">F</text>
<text x="339.9" y="38.6">10</text>
<text x="346.6" y="38.6">F</text>
<text x="91.2" y="42.1">4.7</text>
<text x="98.7" y="42.1">F</text>
<text x="291.8" y="45.2" transform="rotate(-90 291.8 45.2)">R4</text>
<text x="293.2" y="47.4">120K</text>
<text x="117.3" y="51.2">CHARGE</text>
<text x="21.7" y="86.6">L</text>
<text x="75.2" y="88.2">R7</text>
<text x="281.6" y="89.6">PIC18F25K50-ISO</text>
<text x="281.6" y="86.5">PIC</text>
<text x="75.2" y="91.4">330</text>
<text x="404.8" y="95.3">PWR</text>
<text x="472.1" y="95.3">R24</text>
<text x="472.1" y="98.5">330</text>
<text x="21.5" y="105.9">U</text>
<text x="75.2" y="107.6">R8</text>
<text x="495.5" y="102.5">POT</text>
<text x="75.2" y="110.8">330</text>
<text x="21.5" y="125.4">D</text>
<text x="404.4" y="123.2">56</text>
<text x="404.4" y="120.1">R6</text>
<text x="75.2" y="130.2">330</text>
<text x="75.2" y="127">R9</text>
<text x="21.5" y="146.6">R</text>
<text x="75.2" y="148.2">R10</text>
<text x="75.2" y="151.4">330</text>
<text x="231.2" y="153.6">C_F</text>
<text x="239.1" y="151.8">R_LF</text>
<text x="471.2" y="151.8">R16</text>
<text x="477.7" y="153.6">56</text>
<text x="482.4" y="150">LED1</text>
<text x="227.9" y="160.6">220nF</text>
<text x="286.9" y="160.7">C5</text>
<text x="482.4" y="160.6">LED2</text>
<text x="244" y="162.4">0</text>
<text x="286.1" y="164.2">100nF</text>
<text x="420.9" y="166">SR</text>
<text x="471.2" y="162.4">R17</text>
<text x="477.7" y="164.1">56</text>
<text x="75.2" y="172.5">330</text>
<text x="75.2" y="169.4">R11</text>
<text x="471.2" y="173">R18</text>
<text x="482.4" y="171.2">LED3</text>
<text x="477.7" y="174.7">56</text>
<text x="216.4" y="185.3">1K</text>
<text x="218.9" y="180">R15</text>
<text x="471.2" y="183.5">R19</text>
<text x="477.7" y="185.3">56</text>
<text x="482.4" y="181.8">LED4</text>
<text x="23.1" y="190.6">STA/PROG</text>
<text x="75.2" y="191.9">330</text>
<text x="75.2" y="188.8">R12</text>
<text x="283.4" y="197.2">DFPlayer Mini</text>
<text x="283.4" y="194.1">U1</text>
<text x="385.7" y="195.9">C6</text>
<text x="471.2" y="194.1">R20</text>
<text x="477.7" y="195.9">56</text>
<text x="482.4" y="192.4">LED5</text>
<text x="381.3" y="202.9">100nF</text>
<text x="482.4" y="202.9">LED6</text>
<text x="21.5" y="208.3">B</text>
<text x="75.2" y="209.9">R13</text>
<text x="169.2" y="206.9">D1</text>
<text x="471.2" y="204.7">R21</text>
<text x="477.7" y="206.5">56</text>
<text x="75.2" y="213.1">330</text>
<text x="158.9" y="213.6">M</text>
<text x="186.9" y="215.3">BUZ</text>
<text x="471.2" y="215.3">R22</text>
<text x="482.4" y="213.5">LED7</text>
<text x="477.7" y="217.1">56</text>
<text x="471.2" y="225.9">R23</text>
<text x="477.7" y="227.6">56</text>
<text x="482.4" y="224.1">LED8</text>
<text x="21.6" y="229.5">A</text>
<text x="75.2" y="231.1">R14</text>
<text x="154.5" y="233">Q1</text>
<text x="175.8" y="233">Q2</text>
<text x="75.2" y="234.3">330</text>
<text x="237.2" y="234.9">SPK</text>
<text x="69.9" y="253.5">10K</text>
<text x="70.5" y="255.9">RN1</text>
<text x="396.8" y="262.9">DISPLAY_1</text>
<text x="396.8" y="301.7">DISPLAY_2</text>
</g>
<g font-size="3.2" fill="#00f">
<text x="346.8" y="16.3">1</text>
<text x="406.1" y="17.5">ICSP_PGC</text>
<text x="20.5" y="21.9" transform="rotate(-90 20.5 21.9)">8</text>
<text x="24.1" y="21.9" transform="rotate(-90 24.1 21.9)">9</text>
<text x="204" y="22.3" transform="rotate(-90 204 22.3)">2</text>
<text x="205.7" y="18.8" transform="rotate(-90 205.7 18.8)">2</text>
<text x="207.5" y="22.3" transform="rotate(-90 207.5 22.3)">1</text>
<text x="209.3" y="18.8" transform="rotate(-90 209.3 18.8)">1</text>
<text x="239.3" y="23.7" transform="rotate(-90 239.3 23.7)">4</text>
<text x="246.3" y="23.7" transform="rotate(-90 246.3 23.7)">5</text>
<text x="253.4" y="23.7" transform="rotate(-90 253.4 23.7)">6</text>
<text x="346.8" y="23.3">3</text>
<text x="350.3" y="18">IN</text>
<text x="406.1" y="21">ICSP_PGD</text>
<text x="21.9" y="26.4" transform="rotate(-90 21.9 26.4)">8</text>
<text x="25.5" y="28.3">VBUS</text>
<text x="25.5" y="26.4" transform="rotate(-90 25.5 26.4)">9</text>
<text x="36.8" y="26.8">1</text>
<text x="156" y="28.3">VBAT</text>
<text x="167.6" y="26.8">3</text>
<text x="350.3" y="25.1">OUT</text>
<text x="406.1" y="28.1">ICSP_MCLR</text>
<text x="30.4" y="31.8">D-</text>
<text x="36.8" y="33.9">3</text>
<text x="36.8" y="30.4">2</text>
<text x="47.9" y="33.8">USB_D-</text>
<text x="155.4" y="35.3">PROG</text>
<text x="167.6" y="33.9">5</text>
<text x="30.5" y="38.8">ID</text>
<text x="36.8" y="41">5</text>
<text x="36.8" y="37.4">4</text>
<text x="47.2" y="37.4">USB_D+</text>
<text x="136.7" y="41">1</text>
<text x="239.3" y="39.8" transform="rotate(-90 239.3 39.8)">1</text>
<text x="246.3" y="39.8" transform="rotate(-90 246.3 39.8)">2</text>
<text x="253.4" y="39.8" transform="rotate(-90 253.4 39.8)">3</text>
<text x="21.9" y="44.1" transform="rotate(-90 21.9 44.1)">7</text>
<text x="25.5" y="44.1" transform="rotate(-90 25.5 44.1)">6</text>
<text x="27" y="42.4">GND</text>
<text x="141.9" y="42.4">STAT</text>
<text x="20.5" y="48.6" transform="rotate(-90 20.5 48.6)">7</text>
<text x="24.1" y="48.6" transform="rotate(-90 24.1 48.6)">6</text>
<text x="280.9" y="59.8">AN_BATT</text>
<text x="15.3" y="86.8">1</text>
<text x="27.9" y="86.8">2</text>
<text x="15.3" y="93.9">3</text>
<text x="27.9" y="93.9">4</text>
<text x="90.4" y="93.3">RA7</text>
<text x="247.4" y="93.3">RA0</text>
<text x="261.9" y="93.9">2</text>
<text x="267.1" y="95.3">RA0</text>
<text x="293.9" y="95.3">RB0</text>
<text x="303.5" y="93.9">21 CS-DISPLAY</text>
<text x="380.4" y="93.9" transform="rotate(-90 380.4 93.9)">1</text>
<text x="390.9" y="93.9" transform="rotate(-90 390.9 93.9)">3</text>
<text x="247.4" y="96.9">RA1</text>
<text x="247.4" y="100.4">RA2</text>
<text x="261.9" y="97.4">3</text>
<text x="261.9" y="100.9">4</text>
<text x="267.1" y="98.8">RA1</text>
<text x="293.9" y="98.8">RB1</text>
<text x="303.5" y="97.4">22 CLK</text>
<text x="303.5" y="100.9">23 CS-SR</text>
<text x="452.2" y="100.4">AN_POT</text>
<text x="15.3" y="106.2">1</text>
<text x="27.9" y="106.2">2</text>
<text x="247.4" y="103.9">RA3</text>
<text x="247.4" y="107.4">RA4</text>
<text x="261.9" y="104.5">5</text>
<text x="261.9" y="108">6</text>
<text x="267.1" y="102.3">RA2</text>
<text x="267.1" y="105.9">RA3</text>
<text x="293.9" y="102.3">RB2</text>
<text x="293.9" y="105.9">RB3</text>
<text x="303.5" y="104.5">24 MOSI</text>
<text x="303.5" y="108">25</text>
<text x="332.1" y="107.4">AN_BATT</text>
<text x="15.3" y="113.3">3</text>
<text x="27.9" y="113.3">4</text>
<text x="90.4" y="112.7">RA6</text>
<text x="247.4" y="111">RA5</text>
<text x="261.9" y="111.5">7</text>
<text x="267.1" y="109.4">RA4</text>
<text x="267.1" y="112.9">RA5</text>
<text x="293.9" y="109.4">RB4</text>
<text x="293.9" y="112.9">RB5</text>
<text x="303.5" y="111.5">26</text>
<text x="332.1" y="111">AN_POT</text>
<text x="247.4" y="114.5">RA6</text>
<text x="247.4" y="118">RA7</text>
<text x="259.9" y="115">10</text>
<text x="261.9" y="118.6">9</text>
<text x="267.1" y="120">RA7</text>
<text x="267.1" y="116.5">RA6</text>
<text x="293.9" y="116.5">RB6</text>
<text x="293.9" y="120">RB7</text>
<text x="303.5" y="115">27 ICSP_PGC</text>
<text x="303.5" y="118.6">28 ICSP_PGD</text>
<text x="15.3" y="125.6">1</text>
<text x="27.9" y="125.6">2</text>
<text x="242.1" y="125.1">extra_SPI</text>
<text x="259.9" y="125.6">11</text>
<text x="309.1" y="125.1">ICSP_MCLR</text>
<text x="259.9" y="129.2">12</text>
<text x="267.1" y="127">RC0</text>
<text x="267.1" y="130.6">RC1</text>
<text x="402.6" y="130.4">ICSP_PGD</text>
<text x="15.3" y="132.7">3</text>
<text x="27.9" y="132.7">4</text>
<text x="90.4" y="132.1">RA5</text>
<text x="259.9" y="132.7">13</text>
<text x="259.9" y="136.2">17</text>
<text x="267.1" y="134.1">RC2</text>
<text x="267.1" y="137.6">RC6</text>
<text x="295.2" y="137.6">D+</text>
<text x="296.4" y="134.1">D-</text>
<text x="303.5" y="132.7">15 USB_D-</text>
<text x="303.5" y="136.2">16 USB_D+</text>
<text x="259.9" y="139.7">18</text>
<text x="267.1" y="141.1">RC7</text>
<text x="15.3" y="146.8">1</text>
<text x="27.9" y="146.8">2</text>
<text x="259.9" y="146.8">14</text>
<text x="267.1" y="148.2">VUSB3V3</text>
<text x="15.3" y="153.8">3</text>
<text x="27.9" y="153.8">4</text>
<text x="90.4" y="153.3">RA4</text>
<text x="15.3" y="168">1 SEL</text>
<text x="27.9" y="168">2</text>
<text x="397.7" y="173.2">15</text>
<text x="438.2" y="171.5">QB</text>
<text x="444.4" y="169.7">1</text>
<text x="444.4" y="173.2">2</text>
<text x="15.3" y="175">3</text>
<text x="27.9" y="175">4</text>
<text x="90.4" y="174.5">RA3</text>
<text x="361.8" y="176.3">MOSI</text>
<text x="397.7" y="176.8">14</text>
<text x="403.2" y="178.5">A</text>
<text x="403.2" y="175">QA</text>
<text x="438" y="178.5">QD</text>
<text x="438.2" y="175">QC</text>
<text x="444.4" y="176.8">3</text>
<text x="362.1" y="183.3">CS-SR</text>
<text x="397.7" y="183.8">12</text>
<text x="397.7" y="180.3">13</text>
<text x="403.2" y="185.6">LATCH CLOCK</text>
<text x="403.2" y="182.1">OUTPUT ENABLE</text>
<text x="438.4" y="182.1">QE</text>
<text x="438.6" y="185.6">QF</text>
<text x="444.4" y="180.3">4</text>
<text x="444.4" y="183.8">5</text>
<text x="15.3" y="187.4">3</text>
<text x="27.9" y="187.4">4</text>
<text x="361.8" y="186.9">CLK</text>
<text x="397.7" y="190.9">10</text>
<text x="397.7" y="187.4">11</text>
<text x="403.2" y="189.1">SHIFT CLOCK</text>
<text x="438" y="189.1">QG</text>
<text x="444.4" y="187.4">6</text>
<text x="444.4" y="190.9">7</text>
<text x="15.3" y="194.4">1</text>
<text x="27.9" y="194.4">2</text>
<text x="90.4" y="193.9">RA2</text>
<text x="399.7" y="194.4">9</text>
<text x="403.2" y="196.2">SQH</text>
<text x="403.2" y="192.7">RESET</text>
<text x="438" y="192.7">QH</text>
<text x="15.3" y="208.5">1</text>
<text x="27.9" y="208.5">2</text>
<text x="264.1" y="205">1</text>
<text x="264.1" y="208.5">2</text>
<text x="268.5" y="206.4">VCC</text>
<text x="268.5" y="209.9">RX</text>
<text x="293.8" y="206.4">BUSY</text>
<text x="294.3" y="209.9">USB-</text>
<text x="304.9" y="208.5">15</text>
<text x="304.9" y="205">16</text>
<text x="15.3" y="215.6">3</text>
<text x="27.9" y="215.6">4</text>
<text x="90.4" y="215">RA1</text>
<text x="264.1" y="212.1">3</text>
<text x="264.1" y="215.6">4</text>
<text x="268.5" y="213.5">TX</text>
<text x="293.1" y="213.5">USB+</text>
<text x="304.9" y="215.6">13</text>
<text x="304.9" y="212.1">14</text>
<text x="264.1" y="219.1">5</text>
<text x="268.5" y="217">DAC-R</text>
<text x="268.5" y="220.5">DAC-L</text>
<text x="289.6" y="220.5">ADKEY1</text>
<text x="289.6" y="217">ADKEY2</text>
<text x="304.9" y="219.1">12</text>
<text x="159.9" y="227.9" transform="rotate(-90 159.9 227.9)">3</text>
<text x="174" y="227.9" transform="rotate(-90 174 227.9)">3</text>
<text x="243.1" y="226.2">2</text>
<text x="243.1" y="222.6">1</text>
<text x="264.1" y="222.6">6</text>
<text x="264.1" y="226.2">7</text>
<text x="268.5" y="224">SPK1</text>
<text x="268.5" y="227.6">GND</text>
<text x="295.1" y="227.6">GND</text>
<text x="296.6" y="224">IO2</text>
<text x="304.9" y="226.2">10</text>
<text x="304.9" y="222.6">11</text>
<text x="15.3" y="229.7">1</text>
<text x="27.9" y="229.7">2</text>
<text x="264.1" y="229.7">8</text>
<text x="268.5" y="231.1">SPK2</text>
<text x="296.6" y="231.1">IO1</text>
<text x="304.9" y="229.7">9</text>
<text x="15.3" y="236.7">3</text>
<text x="27.9" y="236.7">4</text>
<text x="90.4" y="236.2">RA0</text>
<text x="142" y="236.7">2</text>
<text x="190.6" y="236.7">2</text>
<text x="39.9" y="245.9" transform="rotate(-90 39.9 245.9)">9</text>
<text x="43.5" y="245.9" transform="rotate(-90 43.5 245.9)">8</text>
<text x="47" y="245.9" transform="rotate(-90 47 245.9)">7</text>
<text x="50.5" y="245.9" transform="rotate(-90 50.5 245.9)">6</text>
<text x="54" y="245.9" transform="rotate(-90 54 245.9)">5</text>
<text x="57.6" y="245.9" transform="rotate(-90 57.6 245.9)">4</text>
<text x="61.1" y="245.9" transform="rotate(-90 61.1 245.9)">3</text>
<text x="64.6" y="245.9" transform="rotate(-90 64.6 245.9)">2</text>
<text x="68.2" y="245.9" transform="rotate(-90 68.2 245.9)">1</text>
<text x="414.4" y="245.6">7</text>
<text x="414.4" y="242">6</text>
<text x="159.9" y="248.3" transform="rotate(-90 159.9 248.3)">1</text>
<text x="174" y="248.3" transform="rotate(-90 174 248.3)">1</text>
<text x="394.4" y="249.1">3</text>
<text x="397.9" y="250.9">DIN</text>
<text x="406.8" y="250.9">DIN</text>
<text x="408.5" y="247.3">CS</text>
<text x="414.4" y="249.1">8</text>
<text x="394.4" y="252.6">4</text>
<text x="394.4" y="256.2">5</text>
<text x="397.9" y="254.4">CS</text>
<text x="397.9" y="257.9">CLK VCC</text>
<text x="362" y="275">CLK</text>
<text x="362" y="271.5">CS-DISPLAY</text>
<text x="414.4" y="280.8">6</text>
<text x="362.1" y="287.4">MOSI</text>
<text x="394.4" y="287.9">3</text>
<text x="408.5" y="286.1">CS</text>
<text x="414.4" y="287.9">8</text>
<text x="414.4" y="284.4">7</text>
<text x="394.4" y="291.4">4</text>
<text x="397.9" y="289.7">DIN</text>
<text x="397.9" y="293.2">CS</text>
<text x="406.8" y="289.7">DIN</text>
<text x="381.4" y="294.4">CLK_2</text>
<text x="394.4" y="295">5</text>
<text x="397.9" y="296.7">CLK VCC</text>
</g>
<g font-size="3.2">
<text x="361.5" y="21.6">GND</text>
<text x="370.3" y="19.8">2</text>
<text x="167.6" y="41">2</text>
<text x="158" y="42.4">VSS</text>
<text x="293.8" y="148.2">VSS</text>
<text x="303.5" y="146.8">8</text>
<text x="293.8" y="151.7">VSS</text>
<text x="303.5" y="150.3">19</text>
<text x="435.6" y="196.2">GND</text>
<text x="444.4" y="194.4">8</text>
<text x="239.2" y="227.6">-</text>
<text x="394.4" y="245.6">2</text>
<text x="397.9" y="247.3">GND</text>
<text x="405.6" y="254.4">GND</text>
<text x="414.4" y="252.6">9</text>
<text x="394.4" y="284.4">2</text>
<text x="397.9" y="286.1">GND</text>
<text x="405.6" y="293.2">GND</text>
<text x="414.4" y="291.4">9</text>
</g>
<g font-size="3.2" fill="#f00">
<text x="136.7" y="26.8">4</text>
<text x="141.9" y="28.3">VDD</text>
<text x="303.5" y="125.6">1</text>
<text x="279.2" y="127">RE3MCLRVPP</text>
<text x="259.9" y="150.3">20</text>
<text x="267.1" y="151.7">VDD</text>
<text x="397.7" y="169.7">16</text>
<text x="403.2" y="171.5">VCC</text>
<text x="238.4" y="224">+</text>
<text x="394.4" y="242">1</text>
<text x="397.9" y="243.8">VCC CLK</text>
<text x="414.4" y="256.2">10</text>
<text x="394.4" y="280.8">1</text>
<text x="397.9" y="282.6">VCC CLK</text>
<text x="414.4" y="295">10</text>
</g>
<text font-size="3.2" fill="#8d2323" x="177" y="213.8">+</text>
<g font-size="2.1" fill="#a54b4b">
<text x="452.6" y="17.7">5</text>
<text x="452.6" y="21.2">4</text>
<text x="452.6" y="28.3">2</text>
<text x="452.6" y="24.7">3</text>
<text x="452.6" y="31.8">1</text>
</g>
<g font-size="1.8" fill="#00f">
<text x="405.4" y="97.8">1-2 rood, 3-4 groen</text>
<text x="116.1" y="214.2">1034 PLATTE VIBRATIE MOTOR 5V 140mA</text>
</g>
</svg>
